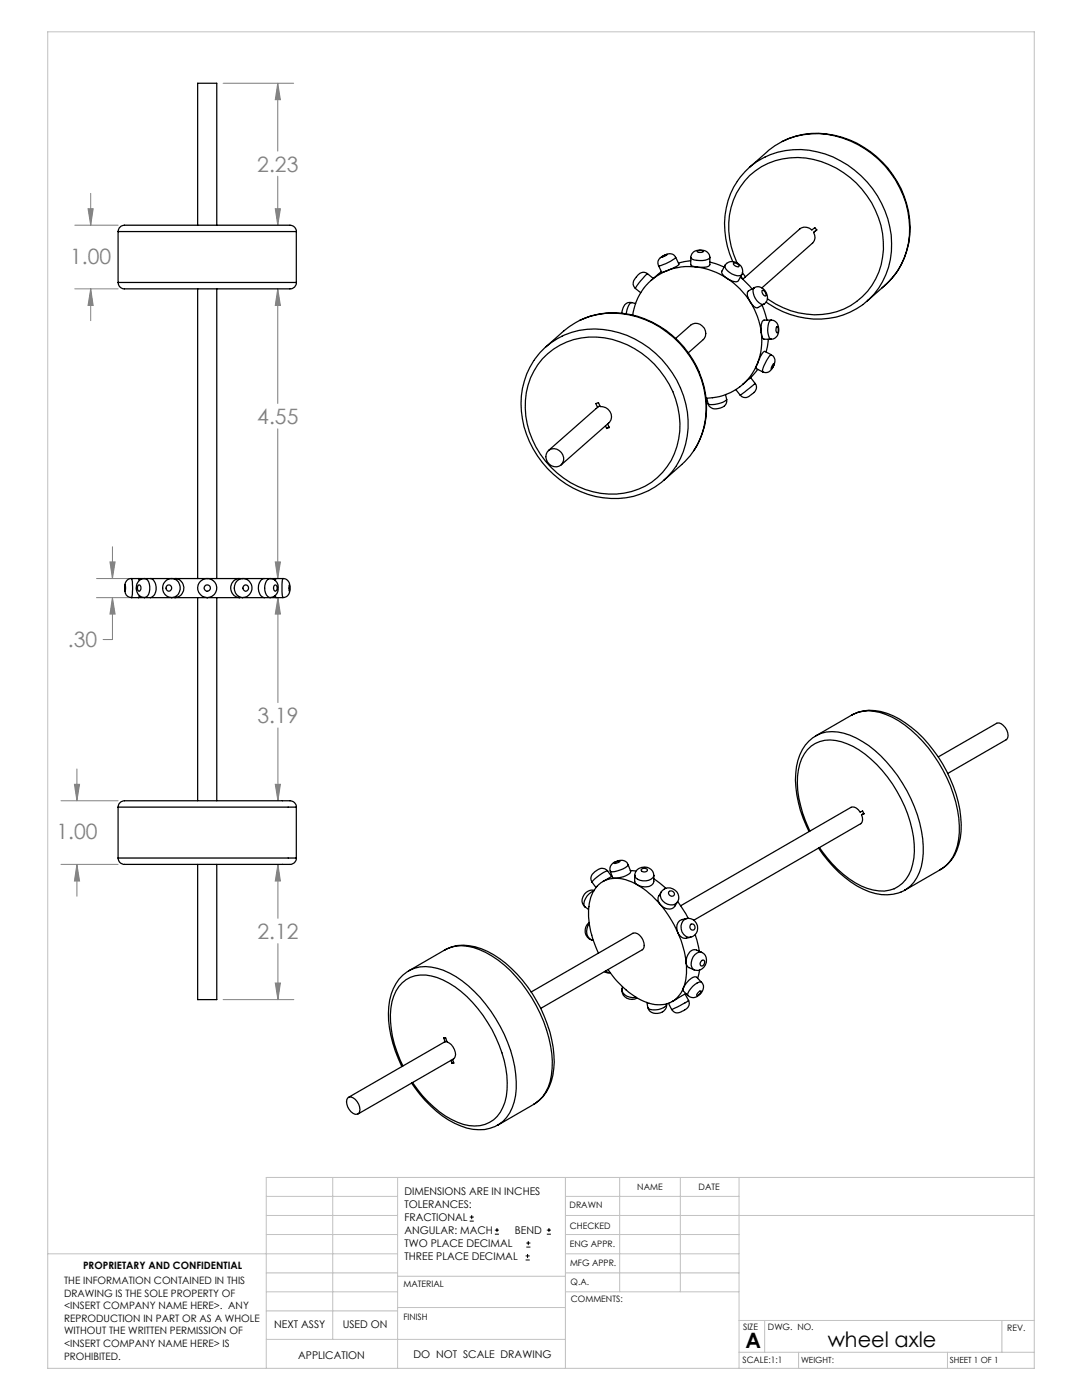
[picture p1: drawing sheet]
<svg xmlns="http://www.w3.org/2000/svg" width="216mm" height="279mm" viewBox="0 0 216 279" stroke-linecap="round" stroke-linejoin="round" font-family="sans-serif">
<g fill="none" stroke="#000" stroke-width=".2">
<path d="M93.7 243.7h.8M93.7 242.9h.8M94.1 242.5v.8M98.7 246.3h.9M98.7 245.5h.9M99.2 245.1v.8M104.9 251.5h.8M104.9 250.6h.8M105 248.9h.8M105 248.1h.8M105.3 250.3v.8M105.4 247.7v.8"/>
<path d="M109.1 246.3h.8M109.1 245.5h.8M109.5 245.1v.8"/>
</g>
<g fill="none" stroke="#808080" stroke-width=".2">
<path d="M44.5 16.6h14.1M55.4 16.6v13.6M55.4 16.6l.6 3.3h-1.1zM18.1 38.6v6.3M55.4 35.2v9.7M14.9 44.9h8.7M14.9 57.6h8.7M17.6 41.7h1l-.5 3.2zM18.1 57.6v6.4M18.1 57.6l.5 3.4h-1zM54.9 41.7h1.1l-.6 3.2zM55.4 57.6v22.9"/>
<path d="M55.4 57.6l.6 3.4h-1.1zM55.4 85.6v29.9M19.3 119.3h7.1M19.3 115.5h7.1M21.9 112.1h1.1l-.6 3.4zM22.4 119.3v8.3h-1.8M22.4 109.1v6.4M22.4 119.3l.6 3.3h-1.1zM54.9 112.1h1.1l-.6 3.4zM55.5 119.3v20.9M55.5 119.3l.5 3.3h-1.1zM12.2 159.8h11.4"/>
<path d="M14.9 156.5h1l-.6 3.3zM15.3 153.5v6.3M54.9 156.5h1.1l-.5 3.3zM55.5 145.3v14.5M12.2 172.5h11.4M15.3 172.5v6.4M15.3 172.5l.6 3.3h-1zM55.5 172.5v10.8M55.5 172.5l.5 3.3h-1.1zM44.5 199.5h14.1M54.9 196.2h1.1l-.5 3.3zM55.5 188.3v11.2"/>
</g>
<g fill="none" stroke="#c0c0c0" stroke-width=".2">
<path d="M9.5 6.4h196.9v266.7h-196.9zM53.1 238.8h26.2M66.4 235v32.3M79.3 235v38.1M112.8 235v38.1M112.8 238.8h34.7M123.6 235v22.8M135.7 235v22.8M147.5 235v38.1M206.4 235h-153.3v38.1M9.5 250.2h69.8M53.1 257.8h26.2"/>
<path d="M53.1 242.6h26.2M53.1 246.4h26.2M53.1 254h26.2M79.3 254.7h33.5M112.8 257.8h34.7M112.8 250.2h34.7M112.8 242.6h93.6M112.8 246.4h34.7M112.8 254h34.7M53.1 267.3h59.7M53.1 261.6h26.2M79.3 260.9h33.5"/>
<path d="M147.5 269.9h58.9M147.5 263.5h58.9M152.6 263.5v6.4M159.3 269.9v3.2M189.1 269.9v3.2M199.9 263.5v6.4"/>
</g>
<path d="M55.4 16.6l.6 3.3h-1.1zM54.9 41.7h1.1l-.6 3.2zM55.4 57.6l.6 3.4h-1.1zM54.9 112.1h1.1l-.6 3.4zM55.5 119.3l.5 3.3h-1.1zM54.9 156.5h1.1l-.5 3.3zM54.9 196.2h1.1l-.5 3.3zM55.5 172.5l.5 3.3h-1.1zM14.9 156.5h1l-.6 3.3zM15.3 172.5l.6 3.3h-1zM22.4 119.3l.6 3.3h-1.1zM21.9 112.1h1.1l-.6 3.4zM17.6 41.7h1l-.5 3.2zM18.1 57.6l.5 3.4h-1z" fill="#808080"/>
<g fill="none" stroke="#000" stroke-width=".25">
<path d="M147.1 36.3a16.6 16.6 0 0 0-.9 15.9M147.1 36.2a14.9 14.9 0 0 1 17.5-5.5 19.3 19.3 0 0 1 13.1 21.1 14.3 14.3 0 0 1-5.5 9M149.5 33.4a27.5 27.5 0 0 1 6.4-5.1 16.4 16.4 0 0 1 16.9 1.5 18.8 18.8 0 0 1 8.1 20.4 13.9 13.9 0 0 1-4.3 6.7l-3.6 3.2M156.1 28.2a17.1 17.1 0 0 1 18.8 3.1 18.4 18.4 0 0 1 5.7 19.9 14.5 14.5 0 0 1-4.6 6.3M23.6 46.2a1.42 1.42 0 0 1 1.8-1.3h30.4a4.5 4.5 0 0 1 3 .4l.3 .5v.4M23.6 56.4a1.42 1.42 0 0 0 1.8 1.2h30.4a6 6 0 0 0 2.8-.2l.5-.5v-.5M23.6 46.2h35.5M23.6 56.4h35.5M23.6 46.2v10.2M39.4 44.9v-28.3h3.9v28.3M39.4 57.6v57.9M43.3 57.6v57.9"/>
<path d="M59.1 46.2v10.2M126.8 57.6l1 .8M129.2 54.6a1.68 1.68 0 0 0-2.4 1l-.2 .2a1.28 1.28 0 0 0 .2 1.8M129.2 54.6l-1.6 1.8-.8 1.2M129.2 54.6l1.2 1M131.4 53a6.5 6.5 0 0 0 3.4-1.6l.7 1.3a4.5 4.5 0 0 1-2.5 1.3M131.4 53l.6 1.4 1-.4M132 51.3l.6-.4 .5-.1zM132 54.2l-2.1 1.8M133 54a10.9 10.9 0 0 0-6.7 8.9M134.8 51.4a1.49 1.49 0 0 0-2.3-.4 1.52 1.52 0 0 0-1.1 2M137.8 51.4a1.71 1.71 0 0 1 2.2-1.5 1.56 1.56 0 0 1 1.6 1.5"/>
<path d="M137.8 51.4l.1 1.5 1.2 .4M137.8 52l-2.4 .5M137.8 51.4a.76 .76 0 0 0 .8 .5h2.1a.89 .89 0 0 0 .9-.5M139.1 53.3a14.2 14.2 0 0 1 6 2.3M139.1 53.3a11.4 11.4 0 0 0-6.1 .7M139.1 50.1a.94 .94 0 0 1 1.2 .1 .84 .84 0 0 1-1.2-.1zM141.6 51.4l-.1 1.6-.6 .3h-1.8M141.6 52.3l2.9 1M144.7 52.9a1.94 1.94 0 0 1 2.4-.4 1.94 1.94 0 0 1 .9 2.3M144.7 52.9l-.7 1.5 .3 .5 .8 .7M144.7 52.9a.95 .95 0 0 0 .5 1.1 3 3 0 0 0 2.6 1l.2-.2M145.1 55.6a15.3 15.3 0 0 1 4.6 4.7"/>
<path d="M146.4 52.5a.79 .79 0 0 1 1 .7 .79 .79 0 0 1-1-.7zM147.1 52.6a15.1 15.1 0 0 1 2.5-17.6 14.7 14.7 0 0 1 17.3-1.5 17.8 17.8 0 0 1 8.9 19.3 13.4 13.4 0 0 1-16.5 9.6 17.8 17.8 0 0 1-6.2-2.8M147.7 55.3l2.4 2.4M147.8 55.1l.4 .6M148 54.8l-.7 1.3-.2 .1-.9-.1-1.1-.5M148.1 54.4l.6 .9M150.4 57.5a1.96 1.96 0 0 1 2.2 .4 1.96 1.96 0 0 1 .4 2.1l-.6 .7M152.1 58a.74 .74 0 0 1 .6 1.1l-.6-.6zM162.3 46.4l.7-.5-.4-.5-.6 .5a1.86 1.86 0 0 0-2.4-.2l-11.4 10M162.3 46.4a1.65 1.65 0 0 1-.2 2.1l-10.1 9M162.9 45.9l-.6 .5M106.5 71.9a17 17 0 0 0 .7 19.1 18.4 18.4 0 0 0 19.2 8.1l3-1.2"/>
<path d="M106.6 71.9a14.7 14.7 0 0 1 16.9-5.5 19.6 19.6 0 0 1 13.8 19.1 14.4 14.4 0 0 1-7.8 12.4M108.2 71.6a14.4 14.4 0 0 1 17-2.8 17.9 17.9 0 0 1 10.2 18.8 13.3 13.3 0 0 1-15.5 10.9 18 18 0 0 1-14.9-20.2 13.5 13.5 0 0 1 3.2-6.7zM108.9 69.2a25.3 25.3 0 0 1 6.7-5.2 17.1 17.1 0 0 1 18.8 3.3 18.4 18.4 0 0 1 5.5 19.7 14.4 14.4 0 0 1-3.9 5.7l-3.6 3.2M115.7 63.9a17 17 0 0 1 18.5 3.1 18.9 18.9 0 0 1 6.4 17.9 15.2 15.2 0 0 1-2.2 5M126 60.4a1.76 1.76 0 0 0-1.9 2.1M126 60.4a2.22 2.22 0 0 0-1 2l-.1 .3M126 60.4l.8 .2M134.8 67.6l3-2.7a1.93 1.93 0 0 1 2.5 .3 1.93 1.93 0 0 1 0 2.6l-3 2.6M141 79.5l.3 1.1M144.8 78.8l.2 .9M145 79.7a1.58 1.58 0 0 1-1.7 1.8l-1 .1a1.47 1.47 0 0 1-1-1M145 79.7a4 4 0 0 1-3.7 .9"/>
<path d="M146.8 77.8l.9 1.1M149.7 60.3a15.1 15.1 0 0 1 2.2 6.1M149.7 60.3a1.92 1.92 0 0 1-.4-2.2l1.2-.7a2.46 2.46 0 0 0 1.3 3.2l.6 .1M149.7 60.3a1.55 1.55 0 0 0 1.5 1.1l1.2-.7M150.7 76.5a1.7 1.7 0 0 1-1 2.4 1.34 1.34 0 0 1-2 0M150.7 76.5l-.9-1.2-1.6 1.4M150.7 76.5l-3 2.4M151.2 72.5a11.1 11.1 0 0 1-10.3 7M151.2 73.7l-1.7 1.9M151.9 66.4a12.7 12.7 0 0 1-.7 6.1M151.9 66.4l.2 .9 .2 .4h1.6M152 60.9l1 3"/>
<path d="M152.3 70.3l.3-.2 1.3 .7a5.3 5.3 0 0 0-1.7 3.4l-1.3-.6-.1-.2 .8-2zM152.9 60.3a17 17 0 0 0 16.7 2l2.6-1.5M153.3 67.7l-.4 2.6M153.9 63.9a1.98 1.98 0 0 1 1 3.3l-.6 .5h-.4M153.9 63.9h-1.4a2.04 2.04 0 0 0-.6 2.1v.4M153.9 63.9a.98 .98 0 0 0-.6 1l-.1 1.6a1.17 1.17 0 0 0 .7 1.2M153.9 70.8a1.81 1.81 0 0 1 .1 2.8l-.4 .4a1.17 1.17 0 0 1-1.4 .2M154.4 72.6h.1l-.1 .3-.5 .8zM155 65.2a.8 .8 0 0 1 0 1.2l-.2-.4zM109.6 89.8a1.9 1.9 0 0 1 2.5 .7 1.9 1.9 0 0 1-.5 2.5 1.93 1.93 0 0 1-2.3-.8 1.93 1.93 0 0 1 .3-2.4zM119.2 81.3l-.3-.8 .5-.1 .4 .7a1.98 1.98 0 0 1 1.9 1.1 1.98 1.98 0 0 1-.2 2.2l-9.5 8.4M119.2 81.3l-9.8 8.6"/>
<path d="M119.7 81l-.5 .3M120.8 85l.2 .5M121.2 84.6l.4 .7-.6 .2M121.5 85.2l-.5 .3M24.9 117.4a1.57 1.57 0 0 0 1.3 1.8M25 116.7v1.3zM26.2 115.5a1.57 1.57 0 0 0-1.3 1.9M26.2 115.5a7.3 7.3 0 0 1 0 3.8h1.4M26.2 115.5h1.4M27.6 116.8a.64 .64 0 0 1 .6 .5 .64 .64 0 0 1-.4 .7l-.3-.2-.1-.4zM27.6 115.5l.2 .4M27.6 119.3h1.2"/>
<path d="M27.6 115.5h1.2M27.8 118.9l-.2 .4M28.8 115.5a1.91 1.91 0 0 0-1.6 1.9 1.91 1.91 0 0 0 1.6 1.8M28.8 115.5a1.36 1.36 0 0 1 1.1 1.6 1.81 1.81 0 0 1-1.1 2.2M28.8 119.3h1.2M28.8 115.5h1.2M30 115.5h.1a2.21 2.21 0 0 1 .8 3l-.5 .6-.4 .2M30 119.3h4.3M30 115.5h4.3M34.3 115.5a1.89 1.89 0 0 0-1.8 1.9 1.89 1.89 0 0 0 1.8 1.8M34.3 115.5a1.92 1.92 0 0 1 1.7 1.9 1.92 1.92 0 0 1-1.7 1.9M34.3 119.3h.6"/>
<path d="M34.3 115.5h.6M34.9 115.5a1.91 1.91 0 0 1 1.8 1.9 1.91 1.91 0 0 1-1.8 1.9M34.9 115.5h12.9M34.9 119.3h6.4M39.4 119.3v40.5M41.3 119.3h6.5M43.3 119.3v40.5M47.8 115.5a1.91 1.91 0 0 0-1.8 1.9 1.91 1.91 0 0 0 1.8 1.9M47.8 119.3h.6M47.8 115.5h.6M48.4 115.5a1.89 1.89 0 0 1 1.9 1.9 1.89 1.89 0 0 1-1.9 1.8M48.4 119.3h4.3"/>
<path d="M48.4 115.5h4.3M48.4 115.5a1.92 1.92 0 0 0-1.7 1.9 1.92 1.92 0 0 0 1.7 1.9M52.7 115.5a2.02 2.02 0 0 0-.9 2.9l.2 .5 .7 .4M52.7 119.3h1.2M52.7 115.5h1.2M53.9 115.5a1.91 1.91 0 0 1 1.6 1.9 1.91 1.91 0 0 1-1.6 1.8M53.9 119.3h1.2M53.9 115.5h1.2M53.9 115.5a2.1 2.1 0 0 0-.9 2.9 1.25 1.25 0 0 0 .9 .9M54.7 116.9l.1-.1a.59 .59 0 0 1 .5 .6 .59 .59 0 0 1-.5 .5l-.2-.5zM54.9 118.9l.2 .4M55.1 115.5l-.2 .4"/>
<path d="M55.1 115.5h1.4M56.5 115.5a1.57 1.57 0 0 1 1.3 2.1 1.43 1.43 0 0 1-1.3 1.6M56.5 115.5a8.5 8.5 0 0 0 0 3.8h-1.4M57.7 116.7v1.3zM162.8 146.9a8.2 8.2 0 0 0-3.9 6.1 21.7 21.7 0 0 0 2.5 12.9M162.8 146.9a8.3 8.3 0 0 1 8.1 .4 26.4 26.4 0 0 1 11.6 13.7 20.1 20.1 0 0 1 1.3 12 7.2 7.2 0 0 1-3.2 4.6M170 142.7a8.6 8.6 0 0 1 8.2 .1 26.1 26.1 0 0 1 12.6 15.7 16.4 16.4 0 0 1-.3 12.1 7.4 7.4 0 0 1-3 3M170 142.7a7.6 7.6 0 0 1 6.8-.1 22.9 22.9 0 0 1 10.5 9.6 24.2 24.2 0 0 1 4 15.3 7.8 7.8 0 0 1-3.6 6l-7.1 4.2M170 142.7l-7.2 4.2M187.2 151.1l11.7-6.7a1.81 1.81 0 0 1 2 1.3 1.56 1.56 0 0 1-.1 1.9l-11.7 6.8M23.6 161.1a1.39 1.39 0 0 1 1.8-1.3h30.9a2.8 2.8 0 0 1 2.6 .6l.2 .7M23.6 171.2a1.39 1.39 0 0 0 1.8 1.3h30.9a2.8 2.8 0 0 0 2.6-.6l.2-.7"/>
<path d="M23.6 161.1h35.5M23.6 171.2h35.5M23.6 161.1v10.1M39.4 172.5v27h3.9v-27M59.1 161.1v10.1M118.5 177.8a3 3 0 0 0-2 2.9l.2 .2 .7 .6M118.6 177.7a1.98 1.98 0 0 0-2.1 1 1.98 1.98 0 0 0 .2 2.3M121.2 173.8a1.62 1.62 0 0 0-2.5 .2 1.45 1.45 0 0 0-.5 2.1M121.8 173.8l.4 1.4 .5 .1M122 174.9l-.8-1.1a6.8 6.8 0 0 0-3.1 2.3l.8 1M122.1 174.9l-1.8 1M122.6 172.2l1.1-.4a1.1 1.1 0 0 1-1.1 .5z"/>
<path d="M122.7 175.3a5.2 5.2 0 0 0-5 4.4 16.2 16.2 0 0 0 1.7 10.5M122.7 175.3a8.3 8.3 0 0 1 4.5 1.3M125.3 172.6a1.56 1.56 0 0 0-2.2-.7 1.61 1.61 0 0 0-1.3 1.9M125.3 172.6l.5 1.3a1.92 1.92 0 0 1-1.6 1.1l-1.5 .3M125.3 172.6a4.4 4.4 0 0 1-3.5 1.3v-.1M125.8 173.7l1.1 .1M126.7 174.7a1.9 1.9 0 0 1 1.9-1.7 1.9 1.9 0 0 1 1.9 1.7M127.2 176.6a19.2 19.2 0 0 1 4.6 3.9M128 173.5l.6-.2 .6 .2a.58 .58 0 0 1-.6 .5 .58 .58 0 0 1-.6-.5zM130.5 174.7v1.2a1.82 1.82 0 0 1-2.3 1.1l-1-.4M130.5 175.4l2.4 1.9M130.5 174.7a1.8 1.8 0 0 1-2.2 1.1 1.62 1.62 0 0 1-1.7-1.1v1.2l.3 .5 .3 .2"/>
<path d="M132 178a1.89 1.89 0 0 1 2.5-.5 1.89 1.89 0 0 1 .7 2.5M133.5 178a.59 .59 0 0 1 .9 0 .59 .59 0 0 1-.2 .9l-.5-.1a.57 .57 0 0 1-.2-.8zM135.2 180l-.5 .8a1.83 1.83 0 0 1-2.9-.3M135.2 180a2 2 0 0 1-2.1 .5 2 2 0 0 1-1.3-1.7l.1-.8-.6 1.2v.6l.5 .7M135.2 180l2.1 3.3M161.6 165.8a21.7 21.7 0 0 1-2.3-12.2 6.4 6.4 0 0 1 6.3-5.9 14.3 14.3 0 0 1 9.4 4.9 25.8 25.8 0 0 1 7.5 17.3 8.3 8.3 0 0 1-3.2 7 6.7 6.7 0 0 1-6.2 .4 20.5 20.5 0 0 1-9.6-8.1M163.3 169.3a22.3 22.3 0 0 0 10.2 8.7 8.1 8.1 0 0 0 7.1-.4M171.9 162.6l.5-.2-.3-.5-.5 .2a1.64 1.64 0 0 0-1.8-1l-34 19.7M171.9 162.6a1.44 1.44 0 0 1-.2 1.8l-33.3 19.3M172.4 162.3l-.5 .3M81.6 193.7a8.8 8.8 0 0 0-4 7.2 23.2 23.2 0 0 0 2.6 12M81.6 193.7l7.2-4.1a7.4 7.4 0 0 1 6.8-.1 23.8 23.8 0 0 1 11.4 11.2 23.7 23.7 0 0 1 3 13.8 7.9 7.9 0 0 1-3.5 5.9l-7.2 4.1a7.7 7.7 0 0 0 3.6-5.8 25.5 25.5 0 0 0-6-18.3 19.4 19.4 0 0 0-9.7-7.1 7 7 0 0 0-5.6 .4z"/>
<path d="M88.7 189.7a8.7 8.7 0 0 1 8.6 .2 26.2 26.2 0 0 1 12.1 15.2 18.4 18.4 0 0 1 .6 10.7 7.5 7.5 0 0 1-3.5 4.6M106 198l20.3-11.7a1.73 1.73 0 0 1 2 1.3 1.6 1.6 0 0 1-.1 1.9l-20.3 11.8M117.6 184.4a1.97 1.97 0 0 0 .6 3.2M117.6 184.1a1.93 1.93 0 0 0-.8 2 1.93 1.93 0 0 0 1.4 1.5M118.2 187.6h.2M120.6 193.9l.6 .3 .6-.1M120.8 193.8l.9 .3M121.3 193.5a15.4 15.4 0 0 0 9.4 7 5 5 0 0 0 5.6-3.3M124.1 197.3a1.93 1.93 0 0 0 .9 1.9 1.93 1.93 0 0 0 2.1 0M124.1 197.3a1.89 1.89 0 0 0 2.2 1.8l.6-.1M124.2 196.9l-.1 .4M131.8 180.5a23.8 23.8 0 0 1 3.5 5.6"/>
<path d="M135.3 186.1a20.4 20.4 0 0 1 1.6 6.1M135.3 186.1a1.48 1.48 0 0 0 1.6 1.1M136.3 197.2v.5l1 1M136.7 198.4l-2.6 1.5M136.7 198.4l.7 1.3-3.4 1.8M136.9 198.3l-.2 .1M136.9 192.2a10.8 10.8 0 0 1-.6 5M136.9 192.2l.2 .5 .4 .4M137 183.3a1.88 1.88 0 0 1 2.2 1.5 1.88 1.88 0 0 1-1.4 2.2M137 183.3l-.9 .2a1.77 1.77 0 0 0-.8 2.6M137 183.3a1.97 1.97 0 0 0-1.1 2.2 1.97 1.97 0 0 0 1.9 1.5l-.9 .3M137.4 199.7a1.67 1.67 0 0 1-1.3 2.1 1.36 1.36 0 0 1-2-.3"/>
<path d="M137.4 193.1l1.1 .4M138.7 186.6l.8 3.2M139.3 198.1l.3-.3h.3a.9 .9 0 0 1-.9 .8zM139.6 193.6l-.4 1.6M139.9 191.8a.35 .35 0 0 1 .6-.1 .62 .62 0 0 1 0 .8 .62 .62 0 0 1-.7 .2 .68 .68 0 0 1 .1-.9zM140 196a1.87 1.87 0 0 1-.9 2.9 1.53 1.53 0 0 1-1.8-.2M140 196l-1.1-1a2.9 2.9 0 0 0-2.3 1.8l-.3 .4M140 196a1.27 1.27 0 0 0-1.3 .5l-.9 .8a1.51 1.51 0 0 0-.5 1.4M140 190.1a1.9 1.9 0 0 1 .8 2.4 1.9 1.9 0 0 1-2.3 1M140 190.1l-1.1-.5a1.51 1.51 0 0 0-1.8 1.3l-.2 1.3M140 190.1a1.69 1.69 0 0 0-1.9 1.4 1.64 1.64 0 0 0 .4 2.1M69.4 219.1a1.1 1.1 0 0 1 1.5 .3 2.36 2.36 0 0 1 .7 2.8 1.1 1.1 0 0 1-1.5-.3 2.38 2.38 0 0 1-.7-2.8z"/>
<path d="M80.4 212.7a20.3 20.3 0 0 1-2.2-12.8 6.4 6.4 0 0 1 9-4.8 21.9 21.9 0 0 1 11 10.4 21.8 21.8 0 0 1 2.8 13.3 6.9 6.9 0 0 1-4.2 5.6 8.4 8.4 0 0 1-6.7-1 22.4 22.4 0 0 1-7.8-7.4M82.1 216.1a21.1 21.1 0 0 0 11.1 9 7.6 7.6 0 0 0 6.2-.6M88.8 207.9l-.3-.8 .4 .1 .3 .7a2.73 2.73 0 0 1 1.6 3l-.3 .4-19.1 11M88.8 207.9l-19.3 11.1M89.1 207.8l-.3 .1M90 211.6l.2 .6M90.3 211.4l.3 .8h-.4M90.5 212l-.3 .2M129.1 200.1l.2 .9M129.3 201a.91 .91 0 0 0 1 .5 3.1 3.1 0 0 0 2.7-.9v-.3a1.98 1.98 0 0 1-1.2 1.9 1.98 1.98 0 0 1-2.1-.4zM133.4 200.2l.6 1.3"/>
<circle cx="33.7" cy="117.4" r=".59"/>
<circle cx="41.3" cy="117.4" r="1.91"/>
<circle cx="41.4" cy="117.4" r=".63"/>
<circle cx="49.1" cy="117.4" r=".59"/>
<circle cx="138.2" cy="185" r=".59"/>
</g>
<g font-size="4.2" fill="#808080">
<text x="51.3" y="34.3">2.23</text>
<text x="14" y="52.6">1.00</text>
<text x="51.3" y="84.7">4.55</text>
<text x="13.5" y="129.2">.30</text>
<text x="51.4" y="144.3">3.19</text>
<text x="11.3" y="167.4">1.00</text>
<text x="51.4" y="187.4">2.12</text>
</g>
<g font-size="4.2">
<text x="148.8" y="269">A</text>
<text x="165.2" y="268.7">wheel axle</text>
</g>
<g font-size="2.1">
<text x="80.7" y="238.5">DIMENSIONS ARE IN INCHES</text>
<text x="80.7" y="241.1">TOLERANCES:</text>
<text x="80.7" y="243.7">FRACTIONAL</text>
<text x="80.7" y="246.3">ANGULAR: MACH</text>
<text x="80.7" y="248.9">TWO PLACE DECIMAL</text>
<text x="80.7" y="251.4">THREE PLACE DECIMAL</text>
<text x="102.7" y="246.3">BEND</text>
<text x="54.7" y="265">NEXT ASSY</text>
<text x="68.4" y="265">USED ON</text>
<text x="59.5" y="271.2">APPLICATION</text>
<text x="82.5" y="270.9">DO NOT SCALE DRAWING</text>
</g>
<g font-size="2">
<text x="12.8" y="256.2">THE INFORMATION CONTAINED IN THIS</text>
<text x="16.6" y="253.2">PROPRIETARY AND CONFIDENTIAL</text>
<text x="12.8" y="258.8">DRAWING IS THE SOLE PROPERTY OF</text>
<text x="12.8" y="261.3">&lt;INSERT COMPANY NAME HERE&gt;. ANY</text>
<text x="12.8" y="263.8">REPRODUCTION IN PART OR AS A WHOLE</text>
<text x="12.8" y="266.3">WITHOUT THE WRITTEN PERMISSION OF</text>
<text x="12.8" y="268.8">&lt;INSERT COMPANY NAME HERE&gt; IS</text>
<text x="12.8" y="271.4">PROHIBITED.</text>
</g>
<g font-size="1.8">
<text x="127.2" y="237.4">NAME</text>
<text x="139.4" y="237.5">DATE</text>
<text x="113.7" y="241.2">DRAWN</text>
<text x="113.7" y="245.2">CHECKED</text>
<text x="113.7" y="248.8">ENG APPR.</text>
<text x="80.5" y="256.9">MATERIAL</text>
<text x="113.7" y="252.6">MFG APPR.</text>
<text x="113.8" y="256.4">Q.A.</text>
<text x="80.5" y="263.3">FINISH</text>
<text x="113.9" y="259.9">COMMENTS:</text>
<text x="148.3" y="265.4">SIZE</text>
<text x="153.2" y="265.5">DWG. NO.</text>
<text x="201" y="265.6">REV.</text>
<text x="148.2" y="272">SCALE:1:1</text>
</g>
<g font-size="1.7">
<text x="159.8" y="272.1">WEIGHT:</text>
<text x="189.5" y="272.1">SHEET 1 OF 1</text>
</g>
</svg>
